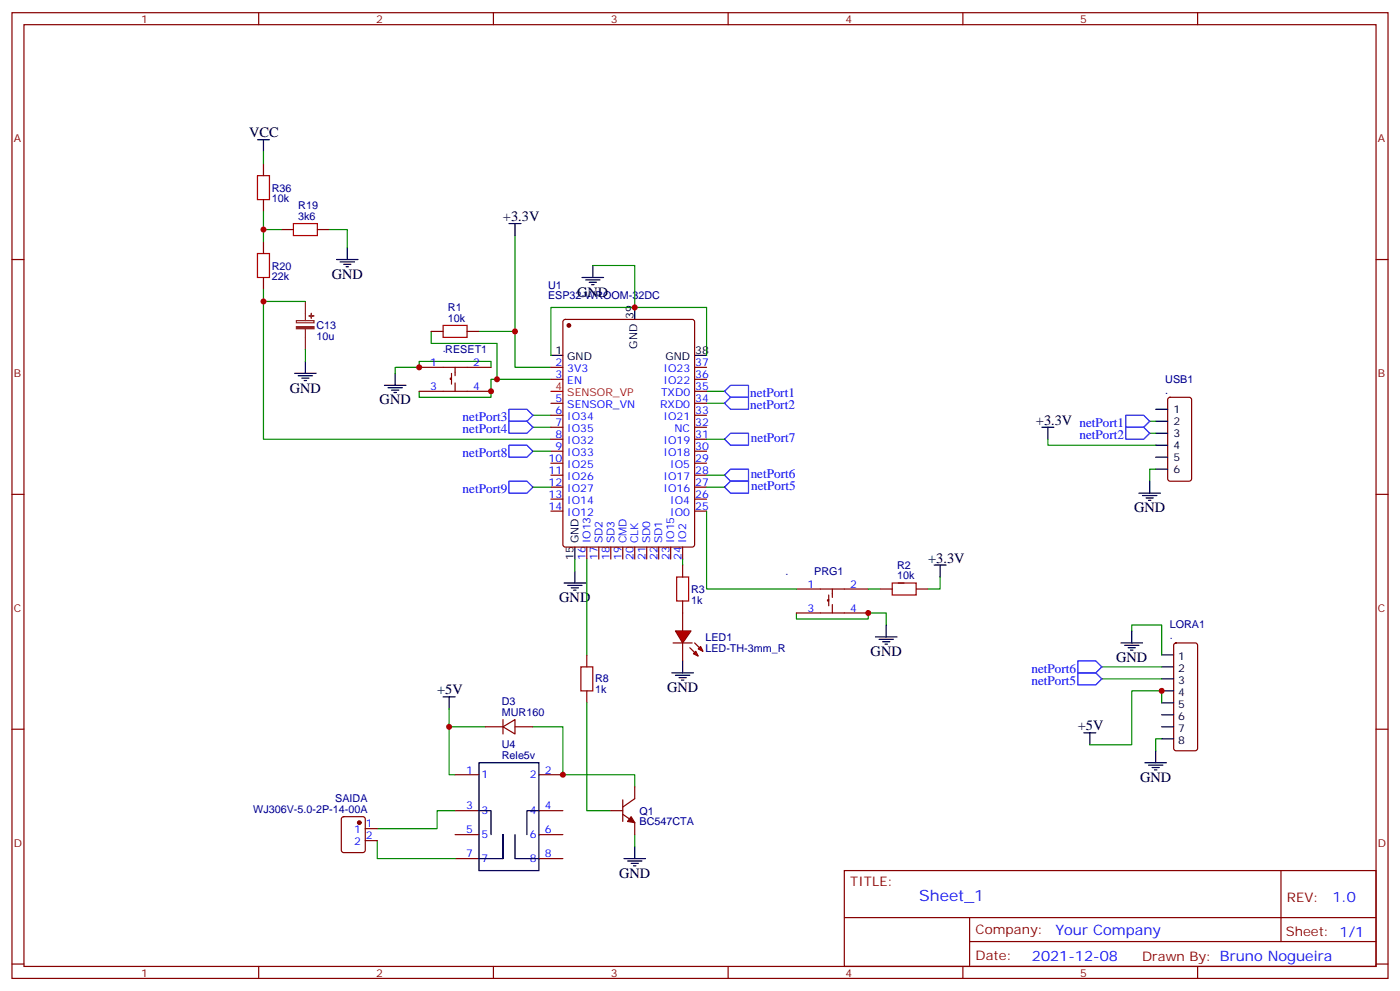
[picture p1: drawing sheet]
<svg xmlns="http://www.w3.org/2000/svg" width="412mm" height="292mm" viewBox="0 0 412 292" stroke-linecap="round" stroke-linejoin="round" font-family="sans-serif">
<g fill="none" stroke="#870000" stroke-width=".35">
<path d="M3.5 3.7h405.4v284.4h-405.4zM7.1 7.3h398.2v277.3h-398.2zM76.2 3.7v3.6M145.3 3.7v3.6M214.5 3.7v3.6M283.6 3.7v3.6M352.8 3.7v3.6M77.6 48.2v3.5M77.6 58.8v3.5M3.5 76.4h3.6M77.6 71.1v3.5M82.9 67.6h3.5"/>
<path d="M93.5 67.6h3.5M405.3 76.4h3.6M77.6 81.7v3.5M127 97.6h3.5M137.6 97.6h3.5M166 94.3l.5-.2h37.4l.7 .4v65.9l-.5 .6-37.6 .1-.6-.5-.1-65.8zM123.5 108.2h21.1M123.5 115.2h21.1M133 111.3h-.4v.4h.4M133 109.9v3.2M134.1 108.2v2.4M134.1 112.7v2.5"/>
<path d="M162.3 108.2h3.5M162.3 111.7h3.5M162.3 118.7h3.5M204.6 108.2h3.5M204.6 115.2h3.5M204.6 111.7h3.5M204.6 118.7h3.5M344.2 117.2l.5-.2h5.6l.7 .4v23.6l-.4 .6-5.9 .1-.7-.5v-23.5zM162.3 122.3h3.5M162.3 125.8h3.5M162.3 129.3h3.5M162.3 132.9h3.5"/>
<path d="M162.3 136.4h3.5M162.3 139.9h3.5M204.6 122.3h3.5M204.6 125.8h3.5M204.6 129.3h3.5M204.6 132.9h3.5M204.6 136.4h3.5M204.6 139.9h3.5M3.5 145.6h3.6M162.3 143.4h3.5M162.3 147h3.5M162.3 150.5h3.5"/>
<path d="M204.6 143.4h3.5M204.6 147h3.5M204.6 150.5h3.5M405.3 145.6h3.6M172.9 161.1v3.5M176.4 161.1v3.5M179.9 161.1v3.5M183.4 161.1v3.5M187 161.1v3.5M190.5 161.1v3.5M194 161.1v3.5M197.6 161.1v3.5"/>
<path d="M201.1 161.1v3.5M201.1 166.4v3.5M201.1 177v3.5M234.6 173.4h21.2M244.1 176.6h-.3v.4h.3M244.1 175.2v3.2M245.2 173.4v2.5M245.2 178v2.5M259.3 173.4h3.5M269.9 173.4h3.5M234.6 180.5h21.2M346 189.5l.4-.2h5.7l.5 .2 .2 .5v30.3l-.3 .5-.4 .3h-5.7l-.5-.3-.2-.5v-30.3z"/>
<path d="M3.5 214.7h3.6M405.3 214.7h3.6M248.7 256.3h156.6v28.3h-156.6zM377.3 256.4v20.8M248.7 270.2h156.5M285.6 277.2h119.6M285.6 270.2v14.1M3.5 283.8h3.6M76.2 284.6v3.5M145.3 284.6v3.5M214.5 284.6v3.5M283.6 284.6v3.5"/>
<path d="M352.8 284.6v3.5M405.3 283.8h3.6"/>
</g>
<path d="M75.8 51.7h3.6v7.1h-3.6zM75.8 74.6h3.6v7.1h-3.6zM86.4 65.8h7.1v3.6h-7.1zM130.5 95.8h7.1v3.5h-7.1zM199.3 169.9h3.5v7.1h-3.5zM262.8 171.7h7.1v3.5h-7.1z" fill="none" stroke="#a10000" stroke-width=".35"/>
<g fill="none" stroke="#000" stroke-width=".35">
<path d="M75.8 41.1h3.6M77.6 41.1v3.6M99.1 76.4h6.4M100.2 77.1h4.2M101.2 77.8h2.2M102 78.5h.7M102.3 72.9v3.5M149.9 65.8h3.6M151.7 65.8v3.6M174.6 78.2v3.5M171.4 81.7h6.4M172.5 82.4h4.2"/>
<path d="M173.6 83.1h2.1M174.3 83.8h.7M187 90.5v3.6M86.8 109.9h6.3M87.8 110.6h4.3M88.9 111.3h2.1M89.6 112h.7M90 106.4v3.5M113.2 113.5h6.4M114.3 114.2h4.2M115.4 114.9h2.1M116.1 115.6h.7"/>
<path d="M116.4 109.9v3.6M162.3 104.6h3.5M204.6 104.6h3.5M306.9 125.8h3.5M308.7 125.8v3.5M340.4 120.5h3.6M340.4 124h3.6M340.4 127.6h3.6M340.4 131.1h3.6M340.4 134.6h3.6M340.4 138.1h3.6M335.5 145.2h6.3"/>
<path d="M336.5 145.9h4.3M337.6 146.6h2.1M338.3 147.3h.7M338.7 141.7v3.5M166.2 171.7h6.3M167.2 172.4h4.2M168.3 173.1h2.1M169 173.8h.7M169.3 161.1v3.5M169.3 168.1v3.6M275.2 166.4h3.5M276.9 166.4v3.5"/>
<path d="M257.9 187.5h6.3M258.9 188.2h4.3M260 188.9h2.1M260.7 189.7h.7M261.1 184v3.5M330.2 189.3h6.3M331.3 190h4.2M332.3 190.7h2.1M333 191.4h.7M333.4 185.8v3.5M342.2 192.8h3.5M342.2 196.4h3.5"/>
<path d="M342.2 199.9h3.5M319.3 215.8h3.5M321 215.8v3.5M342.2 203.4h3.5M342.2 206.9h3.5M342.2 210.5h3.5M342.2 214h3.5M342.2 217.5h3.5M337.3 224.6h6.3M338.3 225.3h4.2M339.4 226h2.1M340.1 226.7h.7"/>
<path d="M340.4 221.1v3.5"/>
</g>
<g fill="none" stroke="#008700" stroke-width=".35">
<path d="M77.6 44.7v3.5M77.6 62.3v8.8M77.6 67.6h5.3M97 67.6h5.3v5.3M151.7 69.4v38.8h10.6M174.6 78.2h12.4v12.3M77.6 85.2v44.1h84.7M77.6 88.8h12.4M127 97.6v3.5h19.4v10.6M141.1 97.6h10.6M90 102.9v3.5M144.6 108.2v-1.8h-21.1v1.8h-7.1v1.7"/>
<path d="M162.3 111.7h-17.7v5.3h-21.1v-1.8M162.3 104.6v-14.1h45.8v14.1M208.1 118.7h5.3M208.1 115.2h5.3M157 125.8h5.3M157 122.3h5.3M157 132.9h5.3M208.1 139.9h5.3M208.1 129.3h5.3M308.7 129.3v1.8h31.7M338.7 127.6h1.7M338.7 124h1.7"/>
<path d="M340.4 138.1h-1.7v3.6M157 143.4h5.3M208.1 150.5v22.9h26.5M208.1 143.4h5.3M169.3 164.6v3.5M201.1 164.6v1.8M255.8 173.4h3.5M264.6 171.7h1.7M276.9 169.9v3.5h-3.5M234.6 180.5v1.7h21.2v-1.7h5.3v3.5M324.6 199.9h17.6M324.6 196.4h17.6"/>
<path d="M333.4 185.8v-1.8h8.8v8.8M342.2 206.9v-3.5h-8.8v15.9h-12.4M342.2 217.5h-1.8v3.6"/>
</g>
<path d="M87.3 94.4h5.2v.6h-5.2zM90 88.8v5.6M90 96.9v6" fill="none" stroke="#8c2424" stroke-width=".35"/>
<g fill="#8c2424" stroke="#8c2424" stroke-width=".35">
<path d="M87.3 96.2h5.2v.6h-5.2z"/>
<path d="M91 93h1.4z"/>
<path d="M91.7 92.3v1.4z"/>
</g>
<g fill="none" stroke="#00f" stroke-width=".35">
<path d="M215.2 117h5.3v3.5h-5.3l-1.8-1.8zM215.2 113.5h5.3v3.5h-5.3l-1.8-1.8zM149.9 124h5.3l1.8 1.8-1.8 1.8h-5.3zM149.9 120.5h5.3l1.8 1.8-1.8 1.7h-5.3zM149.9 131.1h5.3l1.8 1.8-1.8 1.7h-5.3zM213.4 139.9l1.8-1.8h5.3v3.6h-5.3zM213.4 129.3l1.8-1.7h5.3v3.5h-5.3zM331.6 122.3h5.3l1.8 1.7-1.8 1.8h-5.3zM331.6 125.8h5.3l1.8 1.8-1.8 1.7h-5.3zM149.9 141.7h5.3l1.8 1.7-1.8 1.8h-5.3zM213.4 143.4l1.8-1.7h5.3v3.5h-5.3zM317.5 198.1h5.3l1.8 1.8-1.8 1.7h-5.3z"/>
<path d="M317.5 194.6h5.3l1.8 1.8-1.8 1.7h-5.3z"/>
</g>
<path d="M162.3 115.2h3.5" fill="none" stroke="#f00" stroke-width=".35"/>
<circle cx="167.6" cy="95.8" r=".53" fill="#870000" stroke="#870000" stroke-width=".35"/>
<g fill="#f00" stroke="#870000" stroke-width=".35">
<path d="M199 185.8h4.6l-2.5 3.5z"/>
<path d="M198.3 189.3h5.6z"/>
</g>
<g fill="#870000" stroke="#870000" stroke-width=".35">
<path d="M204.6 189.3l1.4 1.4z"/>
<path d="M203.2 190.7l1.4 1.4z"/>
</g>
<g fill="#f00" stroke="#870000" stroke-width=".35">
<path d="M205.7 191.1l.7-.7 .7 1.4z"/>
<path d="M204.3 192.5l.7-.7 .7 1.4z"/>
</g>
<g fill="none" stroke="#870000" stroke-width=".35">
<path d="M172.9 192.8v3.6M201.1 180.5v5.3M201.1 189.3v5.3M142.9 214h5.3M148.2 214l3.5-2.1v4.2zM148.2 211.9v4.2M151.7 214h5.3M172.9 203.4v3.5M134.1 228.1h7M134.1 238.7h7M158.7 228.1h7.1M158.7 238.7h7.1"/>
<path d="M179.9 238.7h3.5M183.4 239.7l3.6 2.5v3.5M183.4 235.5v6.4M187 231.6v3.6l-3.6 2.4M100.8 240.7l.4-.2h5.7l.6 .4 .1 9.4-.5 .7h-5.9l-.6-.4-.1-9.4zM107.6 244h3.5M107.6 247.5h3.5M134.1 245.7h7M134.1 252.8h7M158.7 245.7h7.1M158.7 252.8h7.1"/>
</g>
<g fill="none" stroke="#000" stroke-width=".35">
<path d="M197.9 198.1h6.4M199 198.8h4.2M200 199.5h2.1M201.1 194.6v3.5M130.5 205.2h3.6M132.3 205.2v3.5M200.7 200.2h.7M141.1 224.6h17.6v31.7h-17.6zM141.1 238.7h3.5v7M158.7 238.7h-3.5v7M141.1 252.8h7.1v-7.1v7.1M151.7 245.7v7.1h7"/>
<path d="M183.8 252.8h6.3M184.9 253.5h4.2M185.9 254.2h2.1M186.6 254.9h.7M187 249.3v3.5"/>
</g>
<path d="M171.1 196.4h3.5v7h-3.5z" fill="none" stroke="#a10000" stroke-width=".35"/>
<path d="M172.9 164.6v28.2M132.3 208.7v19.4h1.8M132.3 214h10.6M157 214h8.8v14.1h21.2v3.5M172.9 206.9v31.8h7M134.1 238.7h-5.3v5.3h-17.7M111.1 247.5v5.3h23M187 245.7v3.6" fill="none" stroke="#008700" stroke-width=".35"/>
<g fill="#870000" stroke="#870000" stroke-width=".35">
<path d="M185.9 240.5l1.1 1.7-2.1-.3z"/>
<circle cx="105.8" cy="242.2" r=".53"/>
</g>
<g fill="#c00">
<circle cx="77.6" cy="67.6" r=".88"/>
<circle cx="77.6" cy="88.8" r=".88"/>
<circle cx="342.2" cy="203.4" r=".88"/>
<circle cx="255.8" cy="180.5" r=".88"/>
<circle cx="151.7" cy="97.6" r=".88"/>
<circle cx="123.5" cy="108.2" r=".88"/>
<circle cx="144.6" cy="115.2" r=".88"/>
<circle cx="146.4" cy="111.7" r=".88"/>
<circle cx="187" cy="90.5" r=".88"/>
<circle cx="132.3" cy="214" r=".88"/>
<circle cx="165.8" cy="228.1" r=".88"/>
</g>
<text font-size="4.6" fill="#00f" x="270.8" y="265.4">Sheet_1</text>
<g font-size="4.2">
<text x="73.4" y="40.4">VCC</text>
<text x="148.2" y="65.1">+3.3V</text>
<text x="97.7" y="82.1">GND</text>
<text x="170" y="87.3">GND</text>
<text x="85.4" y="115.6">GND</text>
<text x="111.8" y="119.1">GND</text>
<text x="305.2" y="125.1">+3.3V netPort1</text>
<text x="334.1" y="150.8">GND</text>
<text x="273.4" y="165.7">+3.3V</text>
<text x="164.7" y="177.3">GND</text>
<text x="256.5" y="193.2">GND</text>
<text x="328.8" y="194.9">GND</text>
<text x="196.5" y="203.8">GND</text>
<text x="128.8" y="204.5">+5V</text>
<text x="317.5" y="215.1">+5V</text>
<text x="335.8" y="230.2">GND</text>
<text x="182.4" y="258.4">GND</text>
</g>
<g font-size="4.2" fill="#00f">
<text x="392.5" y="265.6">1.0</text>
<text x="310.9" y="275.2">Your Company</text>
<text x="304" y="283">2021-12-08</text>
</g>
<g font-size="3.9" fill="#00f">
<text x="221" y="117">netPort1</text>
<text x="136.3" y="124">netPort3</text>
<text x="221" y="120.5">netPort2</text>
<text x="136.3" y="127.6">netPort4</text>
<text x="221.2" y="130">netPort7</text>
<text x="318" y="129.3">netPort2</text>
<text x="136.3" y="134.6">netPort8</text>
<text x="221.1" y="140.7">netPort6</text>
<text x="136.3" y="145.2">netPort9</text>
<text x="221.3" y="144.2">netPort5</text>
<text x="303.9" y="201.6">netPort5</text>
<text x="303.9" y="198.1">netPort6</text>
</g>
<g font-size="3.9" fill="#800">
<text x="250.5" y="260.9">TITLE:</text>
<text x="379.1" y="265.6">REV:</text>
<text x="287.4" y="275.1">Company:</text>
<text x="378.7" y="275.7">Sheet: 1/1</text>
<text x="287.4" y="282.8">Date:</text>
<text x="336.4" y="282.9">Drawn By: Bruno Nogueira</text>
</g>
<g font-size="3.2" fill="#800">
<text x="41.6" y="6.7">1</text>
<text x="110.8" y="6.7">2</text>
<text x="179.9" y="6.7">3</text>
<text x="249.1" y="6.7">4</text>
<text x="318.2" y="6.7">5</text>
<text x="4.1" y="41.8">A</text>
<text x="405.9" y="41.8">A</text>
<text x="4.1" y="111">B</text>
<text x="405.9" y="111">B</text>
<text x="4.1" y="180.1">C</text>
<text x="405.9" y="180.1">C</text>
<text x="4.1" y="249.3">D</text>
<text x="405.9" y="249.3">D</text>
<text x="41.6" y="287.5">1</text>
<text x="110.8" y="287.5">2</text>
<text x="179.9" y="287.5">3</text>
<text x="249.1" y="287.5">4</text>
<text x="318.2" y="287.5">5</text>
</g>
<g font-size="3.2" fill="#000080">
<text x="80.1" y="59.6">10k</text>
<text x="80.1" y="56.4">R36</text>
<text x="87.9" y="64.8">3k6</text>
<text x="87.9" y="61.6">R19</text>
<text x="80.1" y="82.5">22k</text>
<text x="80.1" y="79.4">R20</text>
<text x="161.4" y="88.1">ESP32-WROOM-32DC</text>
<text x="161.4" y="85">U1</text>
<text x="132" y="94.8">10k</text>
<text x="132" y="91.6">R1</text>
<text x="93.2" y="100.1">10u</text>
<text x="93.2" y="97">C13</text>
<text x="130.5" y="103.6">.RESET1</text>
<text x="343.3" y="112.7">USB1</text>
<text x="343.3" y="115.9">.</text>
<text x="264.2" y="167.5">R2</text>
<text x="231.4" y="169.3">.</text>
<text x="239.9" y="169.3">PRG1</text>
<text x="264.2" y="170.6">10k</text>
<text x="203.6" y="177.8">1k</text>
<text x="203.6" y="174.6">R3</text>
<text x="344.6" y="184.8">LORA1</text>
<text x="207.8" y="191.9">LED-TH-3mm_R</text>
<text x="207.8" y="188.7">LED1</text>
<text x="344.6" y="188.2">.</text>
<text x="175.3" y="200.9">R8</text>
<text x="147.8" y="207.6">D3</text>
<text x="175.3" y="204.1">1k</text>
<text x="147.8" y="210.8">MUR160</text>
<text x="147.8" y="220.3">U4</text>
<text x="147.8" y="223.5">Rele5v</text>
<text x="74.6" y="239.3">WJ306V-5.0-2P-14-00A</text>
<text x="98.8" y="236.2">SAIDA</text>
<text x="188.4" y="239.9">Q1</text>
<text x="188.4" y="243">BC547CTA</text>
</g>
<g font-size="3.2">
<text x="186.6" y="93.9" transform="rotate(-90 186.6 93.9)">39</text>
<text x="163.6" y="104.3">1</text>
<text x="167.1" y="106">GND</text>
<text x="187.7" y="102.6" transform="rotate(-90 187.7 102.6)">GND</text>
<text x="196" y="106">GND</text>
<text x="204.8" y="104.3">38</text>
<text x="345.7" y="121.6">1</text>
<text x="345.7" y="125.1">2</text>
<text x="345.7" y="128.6">3</text>
<text x="345.7" y="132.2">4</text>
<text x="345.7" y="135.7">5</text>
<text x="345.7" y="139.2">6</text>
<text x="170.4" y="160" transform="rotate(-90 170.4 160)">GND</text>
<text x="169" y="164.9" transform="rotate(-90 169 164.9)">15</text>
<text x="347" y="194.2">1</text>
<text x="347" y="197.8">2</text>
<text x="347" y="201.3">3</text>
<text x="347" y="204.8">4</text>
<text x="347" y="208.4">5</text>
<text x="347" y="211.9">6</text>
<text x="347" y="215.4">7</text>
<text x="347" y="218.9">8</text>
</g>
<g font-size="3.2" fill="#00f">
<text x="126.7" y="107.8">1</text>
<text x="139.3" y="107.8">2</text>
<text x="163.6" y="107.8">2</text>
<text x="204.8" y="107.8">37</text>
<text x="163.6" y="111.3">3</text>
<text x="167.1" y="113.1">EN</text>
<text x="167.1" y="109.6">3V3</text>
<text x="195.4" y="109.6">IO23</text>
<text x="195.4" y="113.1">IO22</text>
<text x="204.8" y="111.3">36</text>
<text x="126.7" y="114.9">3</text>
<text x="139.3" y="114.9">4</text>
<text x="163.6" y="118.4">5</text>
<text x="194.7" y="116.6">TXD0</text>
<text x="204.8" y="114.9">35</text>
<text x="204.8" y="118.4">34</text>
<text x="163.6" y="125.4">7</text>
<text x="163.6" y="121.9">6</text>
<text x="167.1" y="123.7">IO34</text>
<text x="167.1" y="120.2">SENSOR_VN</text>
<text x="194.5" y="120.2">RXD0</text>
<text x="195.4" y="123.7">IO21</text>
<text x="204.8" y="121.9">33</text>
<text x="204.8" y="125.4">32</text>
<text x="163.6" y="129">8</text>
<text x="167.1" y="130.7">IO32</text>
<text x="167.1" y="127.2">IO35</text>
<text x="195.4" y="130.7">IO19</text>
<text x="198.7" y="127.2">NC</text>
<text x="204.8" y="129">31</text>
<text x="161.6" y="136">10</text>
<text x="163.6" y="132.5">9</text>
<text x="167.1" y="137.8">IO25</text>
<text x="167.1" y="134.3">IO33</text>
<text x="195.4" y="134.3">IO18</text>
<text x="197.5" y="137.8">IO5</text>
<text x="204.8" y="132.5">30</text>
<text x="204.8" y="136">29</text>
<text x="161.6" y="143.1">12</text>
<text x="161.6" y="139.6">11</text>
<text x="167.1" y="141.3">IO26</text>
<text x="195.4" y="141.3">IO17</text>
<text x="204.8" y="139.6">28</text>
<text x="204.8" y="143.1">27</text>
<text x="161.6" y="146.6">13</text>
<text x="167.1" y="148.4">IO14</text>
<text x="167.1" y="144.9">IO27</text>
<text x="195.4" y="144.9">IO16</text>
<text x="197.5" y="148.4">IO4</text>
<text x="204.8" y="146.6">26</text>
<text x="161.6" y="150.1">14</text>
<text x="167.1" y="151.9">IO12</text>
<text x="197.5" y="151.9">IO0</text>
<text x="204.8" y="150.1">25</text>
<text x="173.9" y="160" transform="rotate(-90 173.9 160)">IO13</text>
<text x="177.4" y="160" transform="rotate(-90 177.4 160)">SD2</text>
<text x="181" y="160" transform="rotate(-90 181 160)">SD3</text>
<text x="184.5" y="160" transform="rotate(-90 184.5 160)">CMD</text>
<text x="188" y="160" transform="rotate(-90 188 160)">CLK</text>
<text x="191.6" y="160" transform="rotate(-90 191.6 160)">SD0</text>
<text x="195.1" y="160" transform="rotate(-90 195.1 160)">SD1</text>
<text x="198.6" y="160" transform="rotate(-90 198.6 160)">IO15</text>
<text x="202.1" y="160" transform="rotate(-90 202.1 160)">IO2</text>
<text x="172.5" y="164.9" transform="rotate(-90 172.5 164.9)">16</text>
<text x="176" y="164.9" transform="rotate(-90 176 164.9)">17</text>
<text x="179.6" y="164.9" transform="rotate(-90 179.6 164.9)">18</text>
<text x="183.1" y="164.9" transform="rotate(-90 183.1 164.9)">19</text>
<text x="186.6" y="164.9" transform="rotate(-90 186.6 164.9)">20</text>
<text x="190.1" y="164.9" transform="rotate(-90 190.1 164.9)">21</text>
<text x="193.7" y="164.9" transform="rotate(-90 193.7 164.9)">22</text>
<text x="197.2" y="164.9" transform="rotate(-90 197.2 164.9)">23</text>
<text x="200.7" y="164.9" transform="rotate(-90 200.7 164.9)">24</text>
<text x="237.9" y="173.1">1</text>
<text x="250.5" y="173.1">2</text>
<text x="237.9" y="180.1">3</text>
<text x="250.5" y="180.1">4</text>
<text x="137.3" y="227.8">1</text>
<text x="160.5" y="227.8">2</text>
<text x="141.8" y="229.2">1</text>
<text x="156" y="229.2">2</text>
<text x="137.3" y="238.3">3</text>
<text x="141.8" y="239.7">3</text>
<text x="156" y="239.7">4</text>
<text x="160.5" y="238.3">4</text>
<text x="104.3" y="245.4">1</text>
<text x="107.8" y="243.6">1</text>
<text x="137.3" y="245.4">5</text>
<text x="160.5" y="245.4">6</text>
<text x="104.3" y="248.9">2</text>
<text x="107.8" y="247.2">2</text>
<text x="141.8" y="246.8">5</text>
<text x="156" y="246.8">6</text>
<text x="137.3" y="252.4">7</text>
<text x="141.8" y="253.9">7</text>
<text x="156" y="253.9">8</text>
<text x="160.5" y="252.4">8</text>
</g>
<g font-size="3.2" fill="#f00">
<text x="163.6" y="114.9">4</text>
<text x="167.1" y="116.6">SENSOR_VP</text>
</g>
</svg>
